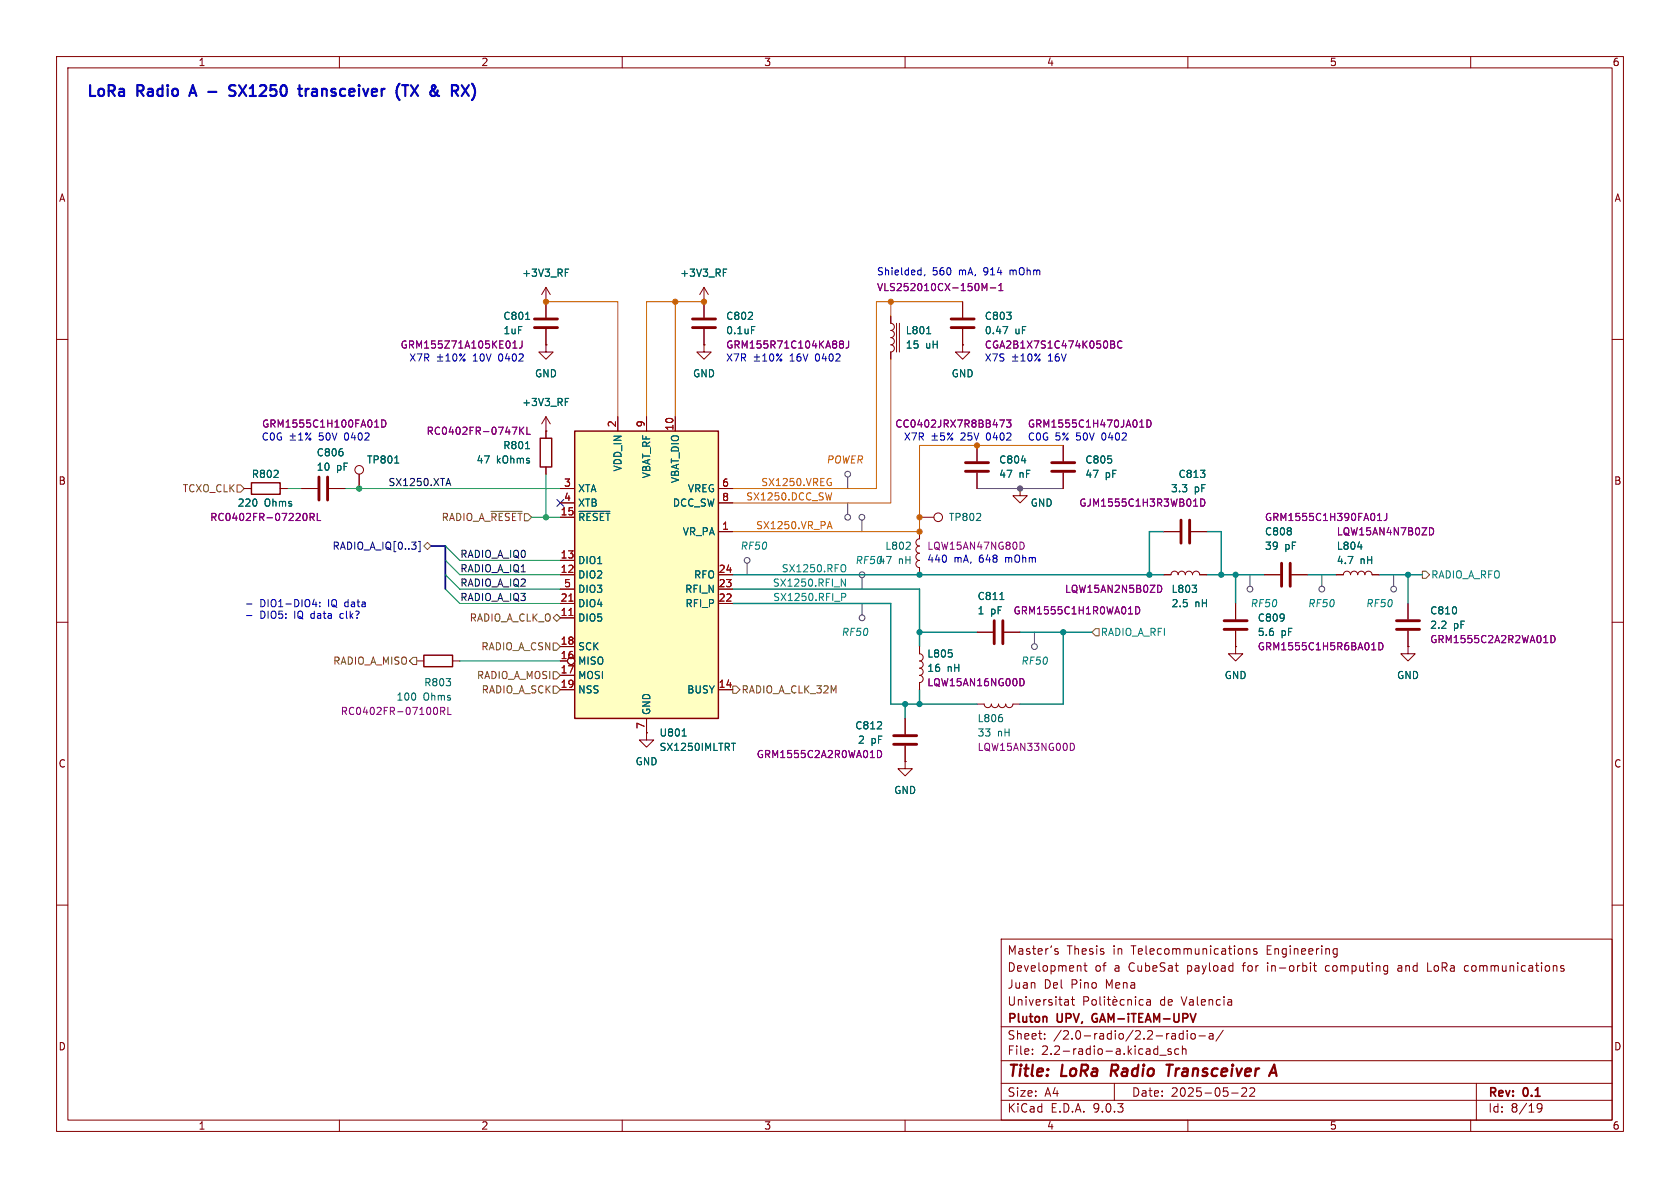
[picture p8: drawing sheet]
<svg xmlns="http://www.w3.org/2000/svg" width="297mm" height="210mm" viewBox="0 0 297 210" stroke-linecap="round" stroke-linejoin="round" font-family="sans-serif">
<g fill="none" stroke="#840000" stroke-width=".18">
<path d="M10 10h277v190h-277zM12 12h273v186h-273zM60 10v2M110 10v2M160 10v2M210 10v2M260 10v2M96.5 53.3h.1M96.5 50.8v5.3M96.5 58.2v2.8M96.5 50.8l-.7 1.3M96.5 50.8l.8 1.3"/>
<path d="M124.5 53.3v2.8M124.5 58.2v2.8M157.5 55.9v1.3a.63 .63 0 0 1 .6 .6 .63 .63 0 0 1-.6 .6 .64 .64 0 0 1 .6 .6 .64 .64 0 0 1-.6 .7M157.5 59.7a.63 .63 0 0 1 .6 .6 .63 .63 0 0 1-.6 .7 .64 .64 0 0 1 .6 .6 .64 .64 0 0 1-.6 .6v1.3M158.5 57.2v5M159 57.2v5M170.2 53.3v2.8M170.2 58.2v2.8M10 60h2M96.5 61v1.2h1.3l-1.3 1.3-1.3-1.3h1.3M96.5 61h.1M96.5 76.2h.1"/>
<path d="M96.5 73.7v3.8M96.5 73.7l-.7 1.2M96.5 73.7l.8 1.2M170.2 61v1.2h1.2l-1.2 1.3-1.3-1.3h1.3M170.2 61h.1M172.7 78.7v2.8M188 78.7v2.8M285 60h2M43.2 86.4h1.2M49.5 86.4h1.3M53.3 86.4h2.8M58.2 86.4h2.8"/>
<path d="M63.5 83.8v2.6M96.5 82.6v1.2M162.6 94v1.3a.64 .64 0 0 0-.7 .6 .64 .64 0 0 0 .7 .6 .64 .64 0 0 0-.7 .7 .64 .64 0 0 0 .7 .6 .64 .64 0 0 0-.7 .6 .64 .64 0 0 0 .7 .7M162.6 99.1a.64 .64 0 0 0-.7 .6 .64 .64 0 0 0 .7 .6v1.3M162.6 91.4h2.5M172.7 83.6v2.8M180.3 86.4v1.2h1.3l-1.3 1.3-1.2-1.3h1.2M180.3 86.4h.1M188 83.6v2.8M10 110h2M73.7 116.8h1.2M80 116.8h1.3"/>
<path d="M162.6 114.3v1.3a.64 .64 0 0 1 .6 .6 .64 .64 0 0 1-.6 .6 .64 .64 0 0 1 .6 .7 .64 .64 0 0 1-.6 .6M162.6 118.1a.64 .64 0 0 1 .6 .6 .64 .64 0 0 1-.6 .7 .64 .64 0 0 1 .6 .6 .64 .64 0 0 1-.6 .7v1.2M172.7 111.8h2.8M177.5 111.8h2.8M236.2 101.6h1.3a.64 .64 0 0 1 .6-.6 .64 .64 0 0 1 .7 .6 .64 .64 0 0 1 .6-.6 .64 .64 0 0 1 .6 .6 .64 .64 0 0 1 .7-.6 .64 .64 0 0 1 .6 .6 .64 .64 0 0 1 .6-.6 .64 .64 0 0 1 .7 .6h1.2M285 110h2M114.3 129.5v1.3h1.3l-1.3 1.3-1.3-1.3h1.3M114.3 129.5h.1M160 134.6v1.3h1.3l-1.3 1.3-1.3-1.3h1.3M160 134.6h.1M160 127v2.8M160 131.8v2.8"/>
<path d="M172.7 124.5h1.3a.64 .64 0 0 0 .6 .6 .64 .64 0 0 0 .7-.6 .64 .64 0 0 0 .6 .6 .64 .64 0 0 0 .6-.6 .64 .64 0 0 0 .7 .6 .64 .64 0 0 0 .6-.6 .64 .64 0 0 0 .6 .6 .64 .64 0 0 0 .7-.6h1.2M10 160h2M177 166h108v32h-108zM178.5 168.7v-1.5l.5 1.1 .5-1.1v1.5M180.2 167.8h.5l.1 .9M180.8 168.1h-.5a.29 .29 0 0 0-.2 .3 .29 .29 0 0 0 .2 .3l.5-.1M182 167.8l-.3-.1-.2 .2v.2l.5 .2v.3h-.5M182.5 167.7h.6M182.7 167.2v1.3l.4 .2M183.5 168.2l.7-.1v-.3l-.5-.1-.2 .2 .1 .7h.6M184.9 167.7v1M185.3 167.7l-.3 .1-.1 .2"/>
<path d="M185.9 167.2l-.2 .3M187 167.8l-.3-.1-.2 .2v.2l.5 .2v.3h-.5M188.4 176.7h.3l.2 .2v.8M188.9 177.6l-.5 .1M188.9 177.1h-.5M189.4 176.7h.6M189.6 176.2v1.3l.4 .2M190.9 170.7l.2 .2v.8M191.6 170.7h.6M191.6 177l.7-.1 .2-.2-.1-.4-.2-.1h-.6v1.5M191.8 170.2v1.3l.4 .2M193.1 176.8l.2-.1 .4 .1 .1 .6-.1 .2-.4 .1-.2-.1z"/>
<path d="M194.5 176.2v1.3l.2 .2M195.2 176.2v.1M195.2 176.7v1M195.7 176.7h.6M196 176.2v1.3l.3 .2M196.7 177.2l.8-.1-.1-.3-.4-.1-.3 .2 .1 .7h.6M197 176.1l.2 .2M198.7 176.8l-.4-.1-.3 .3v.4l.2 .2h.5M199.4 176.8l.2-.1 .4 .1v.9M199.4 176.7v1M200.7 176.2v.1M200.7 176.7v1"/>
<path d="M202.1 176.8l-.4-.1-.3 .3v.4l.1 .2h.6M202.7 176.8h.6l.1 .9M203.4 177.1h-.5a.29 .29 0 0 0-.2 .3 .29 .29 0 0 0 .2 .3l.5-.1M217.7 176.8v.9M217.7 177.6l-.1 .1M217.7 177.1h-.1M220.3 167.8l.2-.1 .4 .1 .1 .9M220.3 167.7v1M222.2 167.8l-.4-.1-.2 .2 .1 .2 .5 .2v.3h-.6M231.7 170.2v.1M231.7 170.7v1M232.2 170.7h.5"/>
<path d="M232.4 170.2v1.3l.3 .2M234.4 170.8v.8M236 167.7l.4 .1M236.4 168.6l-.4 .1M236.4 167.7v1.2l-.2 .2-.3 .1M245.2 170.7l.1 .1M245.3 170.7l-.1 1.4M245.3 171.6l-.1 .1M247.6 170.7l-.4 .1M247.7 171.1h-.4a.29 .29 0 0 0-.2 .3 .29 .29 0 0 0 .2 .3h.4M252.4 170.2v1.5h.7M259 171.6l.5 .1"/>
<path d="M259.5 170.7l-.5 .1M276.5 170.8l-.4-.1-.2 .2 .1 .2 .5 .2v.3h-.6M285 160h2M60 198v2M110 198v2M160 198v2M177 194.5h108M177 191.5h108M177 187.5h108M177 181.5h108M182.5 186.3v.1M182.5 185.5v.1"/>
<path d="M184.7 183.6v.1M184.7 182.8v.1M197 191.5v3M204.5 185.4l.2 .1M204.7 184.9v1.5M204.7 186.3l-.2 .1M205 186.5h1.2M207 185.5l-.3-.1-.2 .2v.2l.5 .2v.3h-.5M207.2 182.8h.5l.1 .9M207.8 183.1h-.5a.29 .29 0 0 0-.2 .3 .29 .29 0 0 0 .2 .3l.5-.1M208.4 185.5l-.4-.1-.3 .3v.4l.1 .2h.6M209 185.5l.2-.1 .4 .1 .1 .9"/>
<path d="M209 184.9v1.5M209.2 182.8l-.5-.1-.2 .3v.4l.1 .2h.6M209.2 182.2v1.5M209.9 182.2v.1M209.9 182.7v1M210 198v2M210.7 182.8l.3-.1 .3 .3v.4l-.3 .3-.3-.1-.2-.2v-.4zM212 183.1h1.1M213.8 182.8h.6l.1 .9M214.5 183.1h-.5a.29 .29 0 0 0-.3 .3 .29 .29 0 0 0 .3 .3l.5-.1M216.2 182.1l-1.2 2M217.7 193.2h1.2"/>
<path d="M219.5 192.4l.6-.1 .2 .1 .1 .3-.9 1.1h.9M221 192.4l.5-.1 .2 .1 .1 .3-.9 1.1h.9M260 198v2M261 191.5v6.5M271.7 195.4l.3-.3 .5 .1a.99 .99 0 0 1-.3 1.4h-.3M271.7 195.7l.3 .3h.3l.3-.3"/>
<circle cx="63.5" cy="83.1" r=".76"/>
<circle cx="165.9" cy="91.4" r=".76"/>
</g>
<path d="M196.6 188.2l-.3 2M206.2 188.2h1.2M206.8 188.2l-.3 2M224.3 190.2l1-2 .4 2M224.6 189.6h1" fill="none" stroke="#840000" stroke-width=".4"/>
<path d="M193.2 179.4l-.1 .4 .1 .7" fill="none" stroke="#840000" stroke-width=".3"/>
<g fill="none" stroke="#840000" stroke-width=".51">
<path d="M94.5 57.9h4.1M94.5 56.4h4.1M122.4 57.9h4.1M122.4 56.4h4.1M168.1 57.9h4.1M168.1 56.4h4.1M56.4 84.3v4.1M57.9 84.3v4.1M170.7 83.3h4.1M170.7 81.8h4.1M185.9 83.3h4.1M185.9 81.8h4.1"/>
<path d="M175.8 109.7v4.1M177.3 109.7v4.1M158 130h4.1M158 131.6h4.1"/>
</g>
<g fill="none" stroke="#840084" stroke-width=".18">
<path d="M173.6 51.4v-1.3l.4 .9 .5-.9v1.3M175.1 50.9h.9M176.6 51.4h.7M176.6 50.5l.3-.4v1.3M66.2 75.5h.8M67.5 74.2a.64 .64 0 0 1 .7 .7 .64 .64 0 0 1-.7 .6zM90.7 61.5h.7M90.7 60.6l.3-.3v1.2M91.9 75.5v1.3M92.1 76.1l.5 .7M92.3 60.3v.9a.41 .41 0 0 1-.5 .3M92.6 75.5l-.7 .7"/>
<path d="M93.1 75.5v1.3h.6M148.5 60.3h.4l.2 .1v.2l-.2 .2M148.5 60.8h.1M148.6 60.8h.3M148.6 60.8l-.1 .1M148.9 60.8l.2 .3v.3l-.2 .1h-.4M150 60.3v.9a.41 .41 0 0 1-.5 .3M176.7 74.2h.9l-.6 1.3M177.9 74.2h.8l-.4 .5 .4 .1v.6l-.2 .1-.6-.1M196.4 60.3l.6 .1v.2l-.2 .3M196.4 60.9h.4M196.8 60.9l.3 .2-.1 .3-.6 .1"/>
<path d="M198.4 60.4a.6 .6 0 0 0-.9 .4 .6 .6 0 0 0 .6 .7l.3-.1M201.5 75.5h.7M202.8 74.2a.64 .64 0 0 1 .7 .7 .64 .64 0 0 1-.7 .6zM54.2 91v.8M54.8 91.4h.6l.1-.2v-.3l-.7-.2v1.3M55.1 91.4l.4 .6M56.1 90.7v1.3h.6M180.6 95.8a.68 .68 0 0 1 .5 .7 .68 .68 0 0 1-.5 .6M252.7 93.3a.64 .64 0 0 1 .8 .6 .64 .64 0 0 1-.8 .7M180.6 120a.68 .68 0 0 1 .5 .6 .68 .68 0 0 1-.5 .6M200.8 107.3a.64 .64 0 0 1 .7 .6 .64 .64 0 0 1-.7 .6zM77.3 125.3v.8"/>
<path d="M77.9 125.7l.6-.1 .1-.1v-.3l-.7-.2v1.3M78.2 125.7l.4 .6M79.2 125v1.3h.6M155.1 132.7a.64 .64 0 0 1 .8 .6 .64 .64 0 0 1-.8 .6zM189.5 131.4a.68 .68 0 0 1 .5 .6 .68 .68 0 0 1-.5 .7"/>
</g>
<g fill="none" stroke="#006464" stroke-width=".18">
<path d="M92.9 56.5h.7M99.9 48.2h.5M99.9 47.6h.6M132.9 57.7h.6M163.8 59h.7M177.3 57.7h.9l-.6 1.3M92.9 79.3h.7M99.9 71h.5M99.9 70.4h.6M69.8 81.9h.7M160.2 97.1h.7M160.9 96v.4"/>
<path d="M180.6 81.4h.8M240 96.7h.8M168.3 115.5v.5M176.8 106h.7M177.2 126.9v.6"/>
</g>
<path d="M95.5 77.5h2v5.1h-2zM44.4 85.3h5.1v2.1h-5.1zM74.9 115.8h5.1v2.1h-5.1z" fill="none" stroke="#840000" stroke-width=".25"/>
<path d="M101.6 76.2h25.4v50.8h-25.4z" fill="#ffffc2"/>
<path d="M101.6 76.2h25.4v50.8h-25.4z" fill="none" stroke="#840000" stroke-width=".25"/>
<g fill="none" stroke="#840000" stroke-width=".18">
<path d="M96.5 53.3h.1M96.5 53.3v2.8M96.5 58.2v2.8M124.5 53.3h.1M124.5 50.8l-.8 1.3M124.5 50.8l.7 1.3M124.5 50.8v5.3M124.5 58.2v2.8M157.5 55.9v1.3M170.2 53.3v2.8M170.2 58.2v2.8M96.5 61h.1"/>
<path d="M96.5 76.2h.1M96.5 76.2v1.3M109.2 73.7v2.5M114.3 73.7v2.5M119.4 73.7v2.5M124.5 61v1.2h1.2l-1.2 1.3-1.3-1.3h1.3M124.5 61h.1M157.5 62.2v1.3M170.2 61h.1M172.7 78.7v2.8M188 78.7v2.8M43.2 86.4h1.2"/>
<path d="M49.5 86.4h1.3M53.3 86.4h2.8M58.2 86.4h2.8M63.5 83.8v2.6M96.5 82.6v1.2M99.1 86.4h2.5M99.1 88.9h2.5M99.1 91.4h2.5M99.1 99.1h2.5M127 86.4h2.5M127 88.9h2.5M127 94h2.5"/>
<path d="M172.7 83.6v2.8M180.3 86.4h.1M188 83.6v2.8M205.7 94h2.8M210.6 94h2.8M99.1 101.6h2.5M99.1 104.1h2.5M99.1 106.7h2.5M99.1 109.2h2.5M99.1 114.3h2.5M99.1 119.4h2.5M127 101.6h2.5"/>
<path d="M127 104.1h2.5M127 106.7h2.5M162.6 114.3v1.3M172.7 111.8h2.8M177.5 111.8h2.8M205.7 101.6h1.3a.64 .64 0 0 1 .6-.6 .64 .64 0 0 1 .7 .6 .64 .64 0 0 1 .6-.6 .64 .64 0 0 1 .6 .6 .64 .64 0 0 1 .7-.6 .64 .64 0 0 1 .6 .6 .64 .64 0 0 1 .7-.6 .64 .64 0 0 1 .6 .6h1.3M218.4 114.3v1.3h1.3l-1.3 1.2-1.2-1.2h1.2M218.4 114.3h.1M218.4 106.7v2.8M218.4 111.5v2.8M223.5 101.6h2.8M228.3 101.6h2.8"/>
<path d="M236.2 101.6h1.3M242.6 101.6h1.2M248.9 114.3v1.3h1.3l-1.3 1.2-1.3-1.2h1.3M248.9 114.3h.1M248.9 106.7v2.8M248.9 111.5v2.8M99.1 121.9h2.5M114.3 129.5h.1M114.3 127v2.5M127 121.9h2.5M160 134.6h.1M160 127v2.8"/>
<path d="M160 131.8v2.8M162.6 120.7v1.2"/>
<circle cx="101" cy="116.8" r=".63"/>
</g>
<g fill="none" stroke="#006464" stroke-width=".18">
<path d="M92.9 56.5h.7M99.9 48.2h.5M99.9 47.6h.6M127.9 48.2h.4M127.9 47.6h.6M132.9 57.7h.6M163.8 59h.7M177.3 57.7h.9l-.6 1.3M92.9 79.3h.7M99.9 71h.5M99.9 70.4h.6M69.8 81.9h.7"/>
<path d="M102.3 90.4h5.5M180.6 81.4h.8M240 96.7h.8M168.3 115.5v.5M176.8 106h.7M210.7 103.4h.8l-.4 .5M211.5 104.1v.5M120.6 130.1h.7M129.3 131.4h.7"/>
</g>
<path d="M100.6 106.3h.7M100.6 108.8h.7" fill="none" stroke="#a90000" stroke-width=".18"/>
<path d="M208.8 91.9v4.1M210.3 91.9v4.1M226.6 99.6v4M228.1 99.6v4M216.4 109.7h4.1M216.4 111.3h4.1M246.9 109.7h4.1M246.9 111.3h4.1" fill="none" stroke="#840000" stroke-width=".51"/>
<g fill="none" stroke="#840084" stroke-width=".18">
<path d="M173.6 51.4v-1.3l.4 .9 .5-.9v1.3M175.1 50.9h.9M176.6 51.4h.7M176.6 50.5l.3-.4v1.3M66.2 75.5h.8M67.5 74.2a.64 .64 0 0 1 .7 .7 .64 .64 0 0 1-.7 .6zM90.7 61.5h.7M90.7 60.6l.3-.3v1.2M91.9 75.5v1.3M92.1 76.1l.5 .7M92.3 60.3v.9a.41 .41 0 0 1-.5 .3M92.6 75.5l-.7 .7"/>
<path d="M93.1 75.5v1.3h.6M148.5 60.3h.4l.2 .1v.2l-.2 .2M148.5 60.8h.1M148.6 60.8h.3M148.6 60.8l-.1 .1M148.9 60.8l.2 .3v.3l-.2 .1h-.4M150 60.3v.9a.41 .41 0 0 1-.5 .3M176.7 74.2h.9l-.6 1.3M177.9 74.2h.8l-.4 .5 .4 .1v.6l-.2 .1-.6-.1M196.4 60.3l.6 .1v.2l-.2 .3M196.4 60.9h.4M196.8 60.9l.3 .2-.1 .3-.6 .1"/>
<path d="M198.4 60.4a.6 .6 0 0 0-.9 .4 .6 .6 0 0 0 .6 .7l.3-.1M201.5 75.5h.7M202.8 74.2a.64 .64 0 0 1 .7 .7 .64 .64 0 0 1-.7 .6zM54.2 91v.8M54.8 91.4h.6l.1-.2v-.3l-.7-.2v1.3M55.1 91.4l.4 .6M56.1 90.7v1.3h.6M212.3 88.2a.64 .64 0 0 1 .7 .6 .64 .64 0 0 1-.7 .7zM243.5 92h.8M243.6 91.1l.3-.4v1.3M245.2 90.7v1a.41 .41 0 0 1-.5 .3M252.7 93.3a.64 .64 0 0 1 .8 .6 .64 .64 0 0 1-.8 .7"/>
<path d="M180.6 120a.68 .68 0 0 1 .5 .6 .68 .68 0 0 1-.5 .6M200.8 107.3a.64 .64 0 0 1 .7 .6 .64 .64 0 0 1-.7 .6zM204.7 103.4a.64 .64 0 0 1 .7 .7 .64 .64 0 0 1-.7 .6M243.8 113.6a.64 .64 0 0 1 .7 .6 .64 .64 0 0 1-.7 .7zM274.2 112.3a.64 .64 0 0 1 .7 .7 .64 .64 0 0 1-.7 .6zM155.1 132.7a.64 .64 0 0 1 .8 .6 .64 .64 0 0 1-.8 .6z"/>
</g>
<g fill="none" stroke="#484848" stroke-width=".18">
<path d="M132.1 99.6v2M149.9 84.3v2.1M149.9 88.9v2M152.4 91.9v2.1M172.7 86.4h15.3M152.4 102.1v2M152.4 106.7v2M182.9 111.8v2M221 101.6v2M233.7 101.6v2M246.4 101.6v2"/>
<circle cx="132.1" cy="99.1" r=".51"/>
<circle cx="149.9" cy="91.4" r=".51"/>
<circle cx="149.9" cy="83.8" r=".51"/>
<circle cx="152.4" cy="91.4" r=".51"/>
<circle cx="152.4" cy="101.6" r=".51"/>
<circle cx="152.4" cy="109.2" r=".51"/>
<circle cx="182.9" cy="114.3" r=".51"/>
<circle cx="221" cy="104.1" r=".51"/>
<circle cx="233.7" cy="104.1" r=".51"/>
<circle cx="246.4" cy="104.1" r=".51"/>
</g>
<path d="M41.9 85.7h.6l.7 .7-.7 .6h-.6zM74.9 96.5l.7-.6 .6 .6-.6 .7zM86.8 90.4h5.5M73 116.2h.7v1.3h-.7l-.6-.7zM97.8 109.2l.6-.6 .7 .6-.7 .7zM97.8 118.7h.6l.7 .7-.7 .6h-.6zM97.8 113.7h.6l.7 .6-.7 .6h-.6zM193.7 111.1h.6v1.3h-.6l-.7-.6zM251.5 101h.6l.6 .6-.6 .6h-.6zM97.8 121.3h.6l.7 .6-.7 .7h-.6zM129.5 121.3h.7l.6 .6-.6 .7h-.7z" fill="none" stroke="#725600" stroke-width=".18"/>
<path d="M74 95.7h.3v1.8h-.3M98.5 88.3l1.2 1.2M99.7 88.3l-1.2 1.2" fill="none" stroke="#000084" stroke-width=".18"/>
<path d="M96.5 53.3h12.7v20.4M119.4 53.3v20.4M124.5 53.3h-10.2v20.4M157.5 53.3v2.6M170.2 53.3h-15.3v33.1h-25.4M157.5 63.5v25.4h-28M188 78.7h-25.4v15.3h-33.1M146.4 93.1h.6M146.6 84.6h.3M146.7 92.2l.4 1.3M146.7 85.3h.3v.4l-.3 .1M147 87.1l-.3 1.3" fill="none" stroke="#c60" stroke-width=".18"/>
<path d="M79 85.5h.6M79.3 84.6l.4 1.2" fill="none" stroke="#0f0f0f" stroke-width=".18"/>
<path d="M149 99.8a.43 .43 0 0 1 .5 .4v.5a.43 .43 0 0 1-.5 .4M148.7 102.4l.8 1.2v-1.2M148.8 104.9h.5l.2 .2-.1 .4-.6 .1" fill="none" stroke="#008484" stroke-width=".18"/>
<path d="M76.2 96.5h2.5v7.6" fill="none" stroke="#000084" stroke-width=".3"/>
<g fill="none" stroke="#008484" stroke-width=".25">
<path d="M205.7 94h-2.5v7.6M213.4 94h2.5v7.6M129.5 101.6h76.2M129.5 106.7h28v17.8h15.2M129.5 104.1h33.1v10.2M162.6 111.8h10.1M180.3 111.8h12.7M188 111.8v12.7h-7.7M213.4 101.6h10.1M218.4 101.6v5.1M231.1 101.6h5.1M243.8 101.6h7.7"/>
<path d="M248.9 101.6v5.1M160 124.5v2.5M162.6 121.9v2.6"/>
</g>
<path d="M50.8 86.4h2.5M61 86.4h38.1M78.7 99.1l2.6 2.5h17.8M78.7 96.5l2.6 2.6h17.8M94 91.4h5.1M96.5 83.8v7.6M78.7 101.6l2.6 2.5h17.8M78.7 104.1l2.6 2.6h17.8M81.3 116.8h17.8" fill="none" stroke="#009600" stroke-width=".18"/>
<g fill="none" stroke="#0000c2" stroke-width=".18">
<path d="M162.7 47.7l.1 .1M162.8 47.3v1.3M162.8 48.5l-.1 .1M163.5 48.5l-.1 .3M51.3 77.1h1M51.3 77.8h1M51.8 76.6v1M52.8 77.8h.7M52.8 76.9l.4-.4v1.3M55 76.5l-1 1.3M77.3 63.1h1M77.3 63.8h1"/>
<path d="M77.8 62.6v1M78.8 63.8h.8M78.8 62.9l.4-.3v1.2M80.2 62.6h.1a.68 .68 0 0 1 .5 .6 .68 .68 0 0 1-.5 .6 .84 .84 0 0 1-.1-1.2zM82.2 62.6l-1 1.2M133.3 63.1h1M133.3 63.8h1M133.8 62.6v1M134.8 63.8h.8M134.8 62.9l.4-.3v1.2M136.2 62.6h.2a.68 .68 0 0 1 .4 .6 .68 .68 0 0 1-.4 .6 .84 .84 0 0 1-.2-1.2zM138.2 62.6l-.9 1.2"/>
<path d="M164.8 77.1h.9M164.8 77.8h.9M165.2 76.6v1M166.9 76.5h-.6v.6l.2-.1 .4 .1 .1 .2-.1 .4-.1 .1-.5-.1M168.4 76.5l-.9 1.3M179 63.1h1M179 63.8h1M179.5 62.6v1M180.5 63.8h.7M180.5 62.9l.4-.3v1.2M181.8 62.7l.2-.1a.68 .68 0 0 1 .5 .6 .68 .68 0 0 1-.5 .6l-.2-.1-.1-.4zM183.9 62.6l-1 1.2"/>
<path d="M43.6 106.8h1M43.6 108.8h1M55.3 106.8h.7M55.9 106.4v.9M56.5 107.1v.2M56.5 106.5v.1"/>
<circle cx="54.2" cy="76.7" r=".18"/>
<circle cx="54.8" cy="77.6" r=".18"/>
<circle cx="81.4" cy="62.7" r=".18"/>
<circle cx="82" cy="63.7" r=".18"/>
<circle cx="137.4" cy="62.7" r=".18"/>
<circle cx="138.1" cy="63.7" r=".18"/>
<circle cx="167.7" cy="76.7" r=".18"/>
<circle cx="168.3" cy="77.6" r=".18"/>
<circle cx="183.1" cy="62.7" r=".18"/>
<circle cx="183.7" cy="63.7" r=".18"/>
</g>
<g fill="none" stroke="#0000c2" stroke-width=".38">
<path d="M15.9 15.1v1.9M20.2 15.2l-.3-.1h-.7v1.9M25.3 15.2l-.3-.1h-.7v1.9M28.7 15.1v1.9M29.6 15.1v.1M29.6 15.1l.1 .1h-.1M33.5 17l.6-1.9 .6 1.9M33.6 16.4h.9M36.8 16.2h1.5M41.6 15.2l-.3-.1-.6 .1a.45 .45 0 0 0-.2 .4 .45 .45 0 0 0 .4 .4 .7 .7 0 0 1 .7 .4l-.1 .4-.2 .2-.8-.1M42.3 15.1l1.2 1.9M43.5 15.1l-1.2 1.9"/>
<path d="M44.5 15.3l.2-.2v1.9M46 15.2l.2-.1h.5l.3 .1M48.8 15.1h-.9l-.1 .9M49.8 15.2a.44 .44 0 0 1 .7 0M52.7 15.7h.7M53 15.1v1.6M53.2 17h.2M54 15.7v1.3M54.6 15.7l-.4 .1-.2 .3M55.2 16.3l-.1 .2 .1 .4M63.5 15.1l-.1 .1h.1M63.5 15.1l.1 .1h-.1"/>
<path d="M63.5 15.1v.1M70.6 14.8l-.3 .5M71.1 15.1h1.1M71.6 15.1v1.9M72.6 15.1l1.3 1.9M73.9 15.1l-1.3 1.9M76.4 15.3l.2-.2 .3 .1 .1 .1M79.9 16.1h.7M80.9 15.2l-.3-.1h-.7v1.9M81.6 15.1l1.3 1.9M82.9 15.1l-1.3 1.9M83.4 14.8a2.18 2.18 0 0 1 0 2.9"/>
</g>
<g fill="#008484" stroke="#008484" stroke-width=".18">
<circle cx="218.4" cy="101.6" r=".46"/>
<circle cx="215.9" cy="101.6" r=".46"/>
<circle cx="203.2" cy="101.6" r=".46"/>
<circle cx="248.9" cy="101.6" r=".46"/>
<circle cx="162.6" cy="111.8" r=".46"/>
<circle cx="162.6" cy="101.6" r=".46"/>
<circle cx="188" cy="111.8" r=".46"/>
<circle cx="160" cy="124.5" r=".46"/>
<circle cx="162.6" cy="124.5" r=".46"/>
</g>
<circle cx="180.3" cy="86.4" r=".46" fill="#484848" stroke="#484848" stroke-width=".18"/>
<g fill="#c60" stroke="#c60" stroke-width=".18">
<circle cx="172.7" cy="78.7" r=".46"/>
<circle cx="96.5" cy="53.3" r=".46"/>
<circle cx="162.6" cy="91.4" r=".46"/>
<circle cx="162.6" cy="94" r=".46"/>
<circle cx="157.5" cy="53.3" r=".46"/>
<circle cx="124.5" cy="53.3" r=".46"/>
<circle cx="119.4" cy="53.3" r=".46"/>
</g>
<g fill="#009600" stroke="#009600" stroke-width=".18">
<circle cx="63.5" cy="86.4" r=".46"/>
<circle cx="96.5" cy="91.4" r=".46"/>
</g>
<g font-size="2.8" fill="#840000">
<text x="178" y="190.9">Title:</text>
<text x="187.7" y="190.9">LoRa</text>
<text x="197.2" y="190.9">Radio</text>
<text x="207.9" y="190.9">Transceiver</text>
</g>
<g font-size="2.7" fill="#0000c2">
<text x="15.2" y="18">LoRa</text>
<text x="24.3" y="18">Radio</text>
<text x="43" y="18">SX1250</text>
<text x="56.1" y="18">transceiver</text>
<text x="74" y="18">(TX</text>
<text x="80.7" y="18">&amp;</text>
</g>
<g font-size="2.1" fill="#840000">
<text x="178" y="172">Development</text>
<text x="188.6" y="169">Thesis</text>
<text x="193.5" y="172">of</text>
<text x="196.8" y="169">in</text>
<text x="197" y="172">a</text>
<text x="199.7" y="172">CubeSat</text>
<text x="200.2" y="169">Telecommunications</text>
<text x="210.1" y="172">payload</text>
<text x="220.1" y="172">for</text>
<text x="224.2" y="169">Engineering</text>
<text x="224.6" y="172">in-orbit</text>
<text x="235" y="172">computing</text>
<text x="248" y="172">and</text>
<text x="253.3" y="172">LoRa</text>
<text x="260.1" y="172">communications</text>
<text x="178" y="178">Universitat</text>
<text x="178" y="175">Juan</text>
<text x="184.5" y="175">Del</text>
<text x="189.4" y="175">Pino</text>
<text x="195.6" y="175">Mena</text>
<text x="205.1" y="178">de</text>
<text x="209" y="178">Valencia</text>
<text x="178" y="184">Sheet:</text>
<text x="178" y="181.2">Pluton</text>
<text x="186.2" y="184">/2.0-radio/2.2-radio-a/</text>
<text x="187" y="181.2">UPV,</text>
<text x="193.8" y="181.2">GAM-iTEAM-UPV</text>
<text x="178" y="186.7">File:</text>
<text x="184.1" y="186.7">2.2-radio-a.kicad_sch</text>
<text x="178" y="196.9">KiCad</text>
<text x="178" y="194.1">Size:</text>
<text x="184.7" y="194.1">A4</text>
<text x="185.7" y="196.9">E.D.A.</text>
<text x="193.3" y="196.9">9.0.3</text>
<text x="200" y="194.1">Date:</text>
<text x="207" y="194.1">2025-05-22</text>
<text x="263" y="194.3">Rev:</text>
<text x="263" y="196.9">Id:</text>
<text x="267.1" y="196.9">8/19</text>
<text x="269.4" y="194.3">0.1</text>
</g>
<g font-size="1.8" fill="#840000">
<text x="35" y="11.9">1</text>
<text x="85" y="11.9">2</text>
<text x="135" y="11.9">3</text>
<text x="185" y="11.9">4</text>
<text x="235" y="11.9">5</text>
<text x="285" y="11.9">6</text>
<text x="10.3" y="35.9">A</text>
<text x="285.3" y="35.9">A</text>
<text x="10.3" y="85.9">B</text>
<text x="285.3" y="85.9">B</text>
<text x="10.3" y="135.9">C</text>
<text x="285.3" y="135.9">C</text>
<text x="10.3" y="185.9">D</text>
<text x="285.3" y="185.9">D</text>
<text x="35" y="199.9">1</text>
<text x="85" y="199.9">2</text>
<text x="135" y="199.9">3</text>
<text x="185" y="199.9">4</text>
<text x="235" y="199.9">5</text>
<text x="285" y="199.9">6</text>
</g>
<g font-size="1.8" fill="#006464">
<text x="92.2" y="49.1">+3V3_RF</text>
<text x="120.2" y="49.1">+3V3_RF</text>
<text x="88.9" y="56.7">C801</text>
<text x="88.9" y="59.3">1uF</text>
<text x="128.3" y="56.7">C802</text>
<text x="128.3" y="59.3">0.1uF</text>
<text x="160" y="59.3">L801</text>
<text x="174" y="56.7">C803</text>
<text x="174" y="59.3">0.47</text>
<text x="179.4" y="59.3">uF</text>
<text x="160" y="61.8">15</text>
<text x="163.6" y="61.8">uH</text>
<text x="92.2" y="72">+3V3_RF</text>
<text x="94.5" y="66.9">GND</text>
<text x="122.4" y="66.9">GND</text>
<text x="168.1" y="66.9">GND</text>
<text x="55.9" y="80.9">C806</text>
<text x="55.9" y="83.4">10</text>
<text x="59.5" y="83.4">pF</text>
<text x="64.8" y="82.1">TP801</text>
<text x="84.2" y="82.1">47</text>
<text x="87.7" y="82.1">kOhms</text>
<text x="88.9" y="79.6">R801</text>
<text x="110.1" y="83.4" transform="rotate(-90 110.1 83.4)">VDD_IN</text>
<text x="176.5" y="82.1">C804</text>
<text x="191.8" y="82.1">C805</text>
<text x="41.9" y="89.8">220</text>
<text x="44.4" y="84.7">R802</text>
<text x="46.7" y="89.8">Ohms</text>
<text x="102.1" y="87.2">XTA</text>
<text x="102.1" y="89.8">XTB</text>
<text x="115.2" y="84.7" transform="rotate(-90 115.2 84.7)">VBAT_RF</text>
<text x="118.9" y="89.8">DCC_SW</text>
<text x="120.2" y="85.5" transform="rotate(-90 120.2 85.5)">VBAT_DIO</text>
<text x="121.5" y="87.2">VREG</text>
<text x="176.5" y="84.7">47</text>
<text x="180.1" y="84.7">nF</text>
<text x="182.1" y="89.8">GND</text>
<text x="191.8" y="84.7">47</text>
<text x="195.4" y="84.7">pF</text>
<text x="206.9" y="87.2">3.3</text>
<text x="208.2" y="84.7">C813</text>
<text x="211.1" y="87.2">pF</text>
<text x="102.1" y="92.3">~{RESET}</text>
<text x="120.6" y="94.8">VR_PA</text>
<text x="167.6" y="92.3">TP802</text>
<text x="223.5" y="94.8">C808</text>
<text x="102.1" y="99.9">DIO1</text>
<text x="156.4" y="97.4">L802</text>
<text x="158.8" y="99.9">nH</text>
<text x="223.5" y="97.4">39</text>
<text x="227.1" y="97.4">pF</text>
<text x="236.2" y="99.9">4.7</text>
<text x="236.2" y="97.4">L804</text>
<text x="240.4" y="99.9">nH</text>
<text x="102.1" y="102.5">DIO2</text>
<text x="102.1" y="105">DIO3</text>
<text x="102.1" y="107.5">DIO4</text>
<text x="121" y="105">RFI_N</text>
<text x="121.1" y="107.5">RFI_P</text>
<text x="122.6" y="102.5">RFO</text>
<text x="172.7" y="106.3">C811</text>
<text x="207" y="107.5">2.5</text>
<text x="207" y="105">L803</text>
<text x="211.2" y="107.5">nH</text>
<text x="102.1" y="110.1">DIO5</text>
<text x="172.7" y="108.8">1</text>
<text x="175.1" y="108.8">pF</text>
<text x="222.3" y="110.1">C809</text>
<text x="222.3" y="112.6">5.6</text>
<text x="226.5" y="112.6">pF</text>
<text x="252.7" y="108.8">C810</text>
<text x="252.7" y="111.4">2.2</text>
<text x="256.9" y="111.4">pF</text>
<text x="102.1" y="115.2">SCK</text>
<text x="102.1" y="117.7">MISO</text>
<text x="163.8" y="119">16</text>
<text x="163.8" y="116.4">L805</text>
<text x="167.4" y="119">nH</text>
<text x="70" y="124.1">100</text>
<text x="74.8" y="124.1">Ohms</text>
<text x="74.9" y="121.5">R803</text>
<text x="102.1" y="120.2">MOSI</text>
<text x="102.1" y="122.8">NSS</text>
<text x="121.4" y="122.8">BUSY</text>
<text x="216.4" y="120.2">GND</text>
<text x="246.9" y="120.2">GND</text>
<text x="115.2" y="126.5" transform="rotate(-90 115.2 126.5)">GND</text>
<text x="116.5" y="130.4">U801</text>
<text x="151.1" y="129.1">C812</text>
<text x="151.6" y="131.7">2</text>
<text x="154" y="131.7">pF</text>
<text x="172.7" y="130.4">33</text>
<text x="172.7" y="127.9">L806</text>
<text x="176.3" y="130.4">nH</text>
<text x="112.3" y="135.5">GND</text>
<text x="116.5" y="132.9">SX1250IMLTRT</text>
<text x="158" y="140.6">GND</text>
</g>
<g font-size="1.8" fill="#0000c2">
<text x="154.9" y="48.9">Shielded,</text>
<text x="164.8" y="48.9">560</text>
<text x="169.6" y="48.9">mA,</text>
<text x="174.2" y="48.9">914</text>
<text x="179" y="48.9">mOhm</text>
<text x="72.3" y="64.1">X7R</text>
<text x="83.7" y="64.1">10V</text>
<text x="88.4" y="64.1">0402</text>
<text x="128.3" y="64.1">X7R</text>
<text x="139.7" y="64.1">16V</text>
<text x="144.4" y="64.1">0402</text>
<text x="174" y="64.1">X7S</text>
<text x="185.4" y="64.1">16V</text>
<text x="46.2" y="78.1">C0G</text>
<text x="56.5" y="78.1">50V</text>
<text x="61.2" y="78.1">0402</text>
<text x="159.7" y="78.1">X7R</text>
<text x="170" y="78.1">25V</text>
<text x="174.6" y="78.1">0402</text>
<text x="181.6" y="78.1">C0G</text>
<text x="186.5" y="78.1">5%</text>
<text x="190.4" y="78.1">50V</text>
<text x="195" y="78.1">0402</text>
<text x="163.8" y="99.7">440</text>
<text x="168.6" y="99.7">mA,</text>
<text x="173.2" y="99.7">648</text>
<text x="178" y="99.7">mOhm</text>
<text x="45.9" y="107.5">DIO1-DIO4:</text>
<text x="58.1" y="107.5">IQ</text>
<text x="61.2" y="107.5">data</text>
<text x="45.9" y="109.6">DIO5:</text>
<text x="52.1" y="109.6">IQ</text>
<text x="55.2" y="109.6">data</text>
<text x="60.6" y="109.6">clk?</text>
</g>
<g font-size="1.8" fill="#840084">
<text x="154.9" y="51.7">VLS252010CX-150M-1</text>
<text x="70.7" y="61.8">GRM155Z71A105KE01J</text>
<text x="128.3" y="61.8">GRM155R71C104KA88J</text>
<text x="174" y="61.8">CGA2B1X7S1C474K050BC</text>
<text x="46.2" y="75.8">GRM1555C1H100FA01D</text>
<text x="75.3" y="77.1">RC0402FR-0747KL</text>
<text x="158.2" y="75.8">CC0402JRX7R8BB473</text>
<text x="181.6" y="75.8">GRM1555C1H470JA01D</text>
<text x="190.7" y="89.8">GJM1555C1H3R3WB01D</text>
<text x="37.1" y="92.3">RC0402FR-07220RL</text>
<text x="223.5" y="92.3">GRM1555C1H390FA01J</text>
<text x="236.2" y="94.8">LQW15AN4N7B0ZD</text>
<text x="163.8" y="97.4">LQW15AN47NG80D</text>
<text x="188.2" y="105">LQW15AN2N5B0ZD</text>
<text x="179.1" y="108.8">GRM1555C1H1R0WA01D</text>
<text x="252.7" y="113.9">GRM1555C2A2R2WA01D</text>
<text x="222.3" y="115.2">GRM1555C1H5R6BA01D</text>
<text x="163.8" y="121.5">LQW15AN16NG00D</text>
<text x="60.1" y="126.6">RC0402FR-07100RL</text>
<text x="133.7" y="134.2">GRM1555C2A2R0WA01D</text>
<text x="172.7" y="132.9">LQW15AN33NG00D</text>
</g>
<g font-size="1.8" fill="#a90000">
<text x="109" y="75.6" transform="rotate(-90 109 75.6)">2</text>
<text x="114" y="75.6" transform="rotate(-90 114 75.6)">9</text>
<text x="119.1" y="76.2" transform="rotate(-90 119.1 76.2)">10</text>
<text x="99.6" y="86.1">3</text>
<text x="99.6" y="88.6">4</text>
<text x="127.6" y="86.1">6</text>
<text x="127.6" y="88.6">8</text>
<text x="99" y="91.2">15</text>
<text x="127.6" y="93.7">1</text>
<text x="99" y="98.8">13</text>
<text x="99" y="101.3">12</text>
<text x="127" y="101.3">24</text>
<text x="99" y="106.4">21</text>
<text x="99.6" y="103.9">5</text>
<text x="127" y="103.9">23</text>
<text x="127" y="106.4">22</text>
<text x="99" y="109">11</text>
<text x="99" y="114">18</text>
<text x="99" y="116.6">16</text>
<text x="99" y="119.1">17</text>
<text x="99" y="121.7">19</text>
<text x="127" y="121.7">14</text>
<text x="114" y="129" transform="rotate(-90 114 129)">7</text>
</g>
<g font-size="1.8" fill="#c60">
<text x="146" y="82.1">POWER</text>
<text x="131.8" y="88.6">SX1250.DCC_SW</text>
<text x="134.5" y="86">SX1250.VREG</text>
<text x="133.6" y="93.6">SX1250.VR_PA</text>
</g>
<g font-size="1.8" fill="#725600">
<text x="32.2" y="87.2">TCXO_CLK</text>
<text x="78" y="92.3">RADIO_A_~{RESET}</text>
<text x="82.9" y="110.1">RADIO_A_CLK_O</text>
<text x="58.8" y="117.7">RADIO_A_MISO</text>
<text x="85" y="115.2">RADIO_A_CSN</text>
<text x="84.2" y="120.2">RADIO_A_MOSI</text>
<text x="85.1" y="122.8">RADIO_A_SCK</text>
<text x="131" y="122.8">RADIO_A_CLK_32M</text>
</g>
<g font-size="1.8" fill="#0f0f0f">
<text x="68.6" y="86">SX1250.XTA</text>
<text x="81.3" y="101.3">RADIO_A_IQ1</text>
<text x="81.3" y="98.7">RADIO_A_IQ0</text>
<text x="81.3" y="106.3">RADIO_A_IQ3</text>
<text x="81.3" y="103.8">RADIO_A_IQ2</text>
</g>
<text font-size="1.8" fill="#000084" x="58.7" y="97.4">RADIO_A_IQ[0..3]</text>
<g font-size="1.8" fill="#008484">
<text x="130.8" y="97.4">RF50</text>
<text x="138.1" y="101.3">SX1250.RFO</text>
<text x="151.1" y="99.9">RF5047</text>
<text x="136.5" y="103.8">SX1250.RFI_N</text>
<text x="136.6" y="106.3">SX1250.RFI_P</text>
<text x="221" y="107.5">RF50</text>
<text x="231.1" y="107.5">RF50</text>
<text x="241.4" y="107.5">RF50</text>
<text x="252.9" y="102.5">RADIO_A_RFO</text>
<text x="148.7" y="112.6">RF50</text>
<text x="194.5" y="112.6">RADIO_A_RFI</text>
<text x="180.4" y="117.7">RF50</text>
</g>
</svg>
